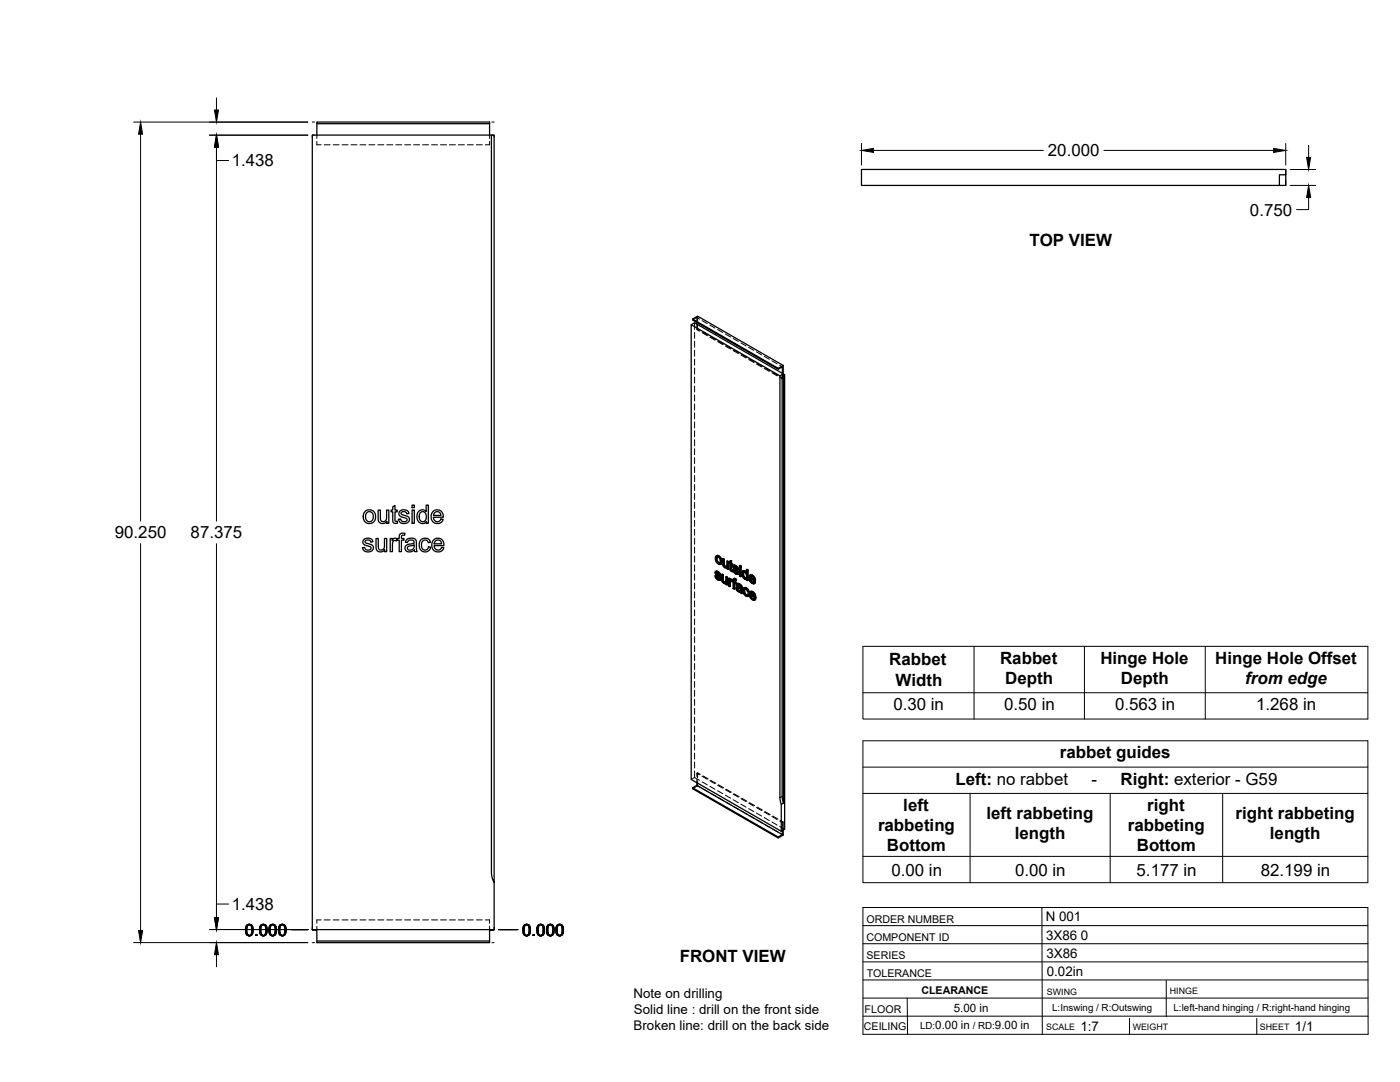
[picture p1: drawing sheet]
<svg xmlns="http://www.w3.org/2000/svg" width="559mm" height="432mm" viewBox="0 0 559 432" stroke-linecap="round" stroke-linejoin="round" font-family="sans-serif">
<!-- layer: Visible -->
<g fill="none" stroke="#000" stroke-width=".51">
<path d="M126.5 49.4v4.5M195.4 49.4h-68.9v-.7h68.9v5.2M196.2 53.9h1v298.3l-.7-1.6-.3-2.5zM196.2 53.9h-71.5v317.1h72.5v-18.8M510.7 69.7h2.5v4.3h-2.5zM513.2 69.7v-2.1h-169.3v6.4h166.8M275.9 129.6l1.3-.8 36 20.7M276.4 127.3l2-1.1 34.2 19.6M278.1 128.7v.6M310.6 147l-34.2-19.7v.4l34.2 19.7M311.3 150l-35.4-20.4v181.5l35.9 20.6M312.2 149.5l-.9 .5v168.3l.5 2.7"/>
<path d="M312.6 145.8l-2 1.2v.4l1.7-1v2.6M312.6 145.8v3.4M312.7 149.8l-.5-.3v168.3l.5 2.7M312.7 149.8l.5-.3v181.5l-1.4 .7v-10.7l.9-.5M312.7 149.8v170.7M145.2 215.4l1.6-.6a1.73 1.73 0 0 1 2 1.4l-.8 .2a1.14 1.14 0 0 0-1.2-.9 1.14 1.14 0 0 0-1.1 .9l1.2 .6a2.18 2.18 0 0 1 2.1 1.2 2.2 2.2 0 0 1-1.7 2.1 2.2 2.2 0 0 1-2.5-1.2l-.1-.5 .9-.2a1.23 1.23 0 0 0 1.2 1.2 1.23 1.23 0 0 0 1.2-1.2l-.8-.4a2.63 2.63 0 0 1-2.3-1.3l-.1-.7zM145.8 204a2.63 2.63 0 0 1 4.1 2.1 2.63 2.63 0 0 1-4 2.3 3.3 3.3 0 0 1-.1-4.4zM146.3 204.7l.8-.5a2.04 2.04 0 0 1 1.9 1.7 2.04 2.04 0 0 1-1.2 2.3l-1-.1-.8-1-.1-1.5zM150.1 214.9h.9v2.9a1.32 1.32 0 0 0 1.3 1.7 1.32 1.32 0 0 0 1.2-1.8v-2.8h.8v5.3h-.7v-.8a1.87 1.87 0 0 1-2.3 .8 1.87 1.87 0 0 1-1.2-2.1zM150.9 203.6h.9v2.9a1.32 1.32 0 0 0 1.3 1.7 1.32 1.32 0 0 0 1.2-1.8v-2.8h.9v5.2h-.8v-.8a1.87 1.87 0 0 1-2.2 .9 1.87 1.87 0 0 1-1.3-2.1zM155.7 214.9h.8v.8a1.27 1.27 0 0 1 2.1-.7l.7-.1v-.6a1.51 1.51 0 0 1 .7-1.4 1.51 1.51 0 0 1 1.6 0l-.1 .7a.81 .81 0 0 0-.9 0 .81 .81 0 0 0-.4 .8v.5h1v.7h-1v4.6h-.9v-4.6h-.7v-.4l-.3 .7-.3-.1a1.18 1.18 0 0 0-1.2 .4 1.18 1.18 0 0 0-.2 1.2v2.8h-.9zM156.8 202.3l.8-.6v1.9h.9v.7h-.9v3.3a.55 .55 0 0 0 .4 .5 .55 .55 0 0 0 .5-.1l.2 .8-.7 .1a1.16 1.16 0 0 1-1.2-1.6v-3h-.7v-.7h.7z"/>
<path d="M159.6 204l1.5-.5a1.73 1.73 0 0 1 2.1 1.4l-.9 .1a1.13 1.13 0 0 0-1.1-.9 1.13 1.13 0 0 0-1.1 1l1.2 .5a2.18 2.18 0 0 1 2.1 1.3 2.2 2.2 0 0 1-1.8 2 2.2 2.2 0 0 1-2.4-1.1l-.2-.6 .9-.1a1.21 1.21 0 0 0 1.3 1.2 1.21 1.21 0 0 0 1.1-1.3l-.7-.3a2.63 2.63 0 0 1-2.3-1.3l-.1-.7zM162.2 215.5l1.7-.7 1.2 .1 .8 .4 .6 4.9h-1l-.1-.7a2.02 2.02 0 0 1-2.2 .8 2.02 2.02 0 0 1-1.5-1.8l.8-1.1 1.8-.4a.78 .78 0 0 0 1-.7 .78 .78 0 0 0-1-.8 1.27 1.27 0 0 0-1.6 1l-.9-.1zM162.8 218.2l1.6-.4a.49 .49 0 0 1 .7-.3 .49 .49 0 0 1 .2 .7 1.37 1.37 0 0 1-1.2 1.3 1.37 1.37 0 0 1-1.5-.9zM164.5 203.6h.9v5.2h-.9zM164.5 201.6h.9v1h-.9zM167.1 204.1a1.97 1.97 0 0 1 3 .1v-2.6h.9v7.2h-.9v-.6a2.16 2.16 0 0 1-2.6 .4 2.16 2.16 0 0 1-1.1-2.4zM167.7 204.7l.5-.4a2.03 2.03 0 0 1 2 1.3 2.03 2.03 0 0 1-.7 2.3l-.2 .2a1.99 1.99 0 0 1-1.9-1.1 1.99 1.99 0 0 1 .3-2.2zM168 215.4a2.22 2.22 0 0 1 3.8 1l-.9 .2a1.47 1.47 0 0 0-1.9-.9 1.47 1.47 0 0 0-.8 2l.2 .9 .6 .8a1.33 1.33 0 0 0 2-1.2l.9 .1-.4 1.1a2.41 2.41 0 0 1-3 .6 2.41 2.41 0 0 1-1.2-2.9zM172.8 204.2a2.45 2.45 0 0 1 2.9-.5 2.45 2.45 0 0 1 1.2 2.7h-3.9l.2 .9a1.48 1.48 0 0 0 1.4 .9 1.48 1.48 0 0 0 1.4-1.1l.9 .1-.3 .7a2.64 2.64 0 0 1-3.7 .5 2.64 2.64 0 0 1-.5-3.7zM173 215.5a2.45 2.45 0 0 1 3-.4 2.45 2.45 0 0 1 1.2 2.6h-3.9l.2 .9a1.48 1.48 0 0 0 1.4 .9 1.48 1.48 0 0 0 1.4-1l.9 .1a2.58 2.58 0 0 1-3.6 1.4 2.58 2.58 0 0 1-1-3.7zM173.5 204.6l.7-.4a1.43 1.43 0 0 1 1.8 1.5h-3zM173.8 215.9l.7-.4a1.43 1.43 0 0 1 1.8 1.5h-3z"/>
<path d="M285.4 229.8l.4 .2M285.7 228l.9 .1M285.8 230l.2-.2 .2 .6-.2 .2zM285.9 228.7l.4 .3M285.9 228.9l1.5 1.1M285.9 221.8h1.1zM285.9 221.8l-.3 .5-.1 1 .9 1.5a.98 .98 0 0 0 1.4 .2M286 227.9l-.4 .2M286 223.1l.2 .9M286 230.6l.5 .4h.5M286 228.1h.6l.5 .4M286 229.8h-.6l.5 1.1 .8 .6h.7"/>
<path d="M286.1 229.2l1.5 1.2M286.1 228.5v.1M286.1 228.8l-.2-.2 .6 .1 .9 1M286.2 224l.2-.1 .6 .6-.3 .2zM286.2 230.4l.5 .5M286.2 227.9l-.6 .3-.1 .6 1.5 1.8-.1 .5M286.4 222.3l-.2 .6M286.4 228.2l1.1 .8M286.4 223.9l-.2-1-.2 .2a.67 .67 0 0 1 .5-.9 .67 .67 0 0 1 .8 .7l.2 1a.55 .55 0 0 1-.1 .7 .55 .55 0 0 1-.7 .1M286.5 231l.4 .1M286.7 221.9l.9 .9 .2-.1 .4 1.3M286.9 228.6l.4 .5 .2-.1 .2 .5-.3 .2-.1-.6"/>
<path d="M287 224.5l.3 .1M287 221.8l.8 .9M287 231.1h-.1M287.1 230.1l.3 .5 .2-.2 .1 .5M287.4 230.6l.1 .5 .2-.2-.1 .5M287.5 231.1l-.1 .4 .2-.1-.3 .2M287.6 222.8l.4 1.4 .2-.2-.2 .9M287.8 225.1l-.2 .1M288 224.2l-.2 .9M288 229.2l.7 .2v2.2M288.5 223l.6 .1 .1 2.2M288.5 229.5v2.2l.2-.1 .2 .4"/>
<path d="M288.5 231.7l.2 .4 .5 .2M288.7 232.1l.9 .3-.2 .1M288.7 229.4l-.7-.2 .1 2.5 .7 1 .4 .3 .6-.2M288.9 223.2v2.3l.3-.2 .1 .5M288.9 225.5l.2 .4 .6 .2M289 232.4l.4 .1M289.1 225.9l.9 .3-.2 .1M289.1 223.1l-.6-.1 .1 2.7 .7 .9 .9-.1v.5l.4 .2M289.4 226.2l.4 .1M289.7 230.2l.7 .1v3l-.2 .2v-3M289.8 232.8v.4l.4 .3M289.8 232.8l-.2 .1"/>
<path d="M290.1 224l.7 .1v3l-.2 .1v-3M290.2 226.6l-.2 .1M290.4 230.3l-.7-.1v1.8l-.3 .5M290.8 224.1l-.7-.1v1.9l-.3 .4M290.8 230.8l.7 .1v.4M291.2 231.1v.4l.8-.3M291.3 224.4l-.3 .1v.4l.3 .1 .1 2.5 .4 .5 .7 .1-.1-.5h-.4M291.3 223.9l.7-.2v1.1M291.4 232l.1 2-.2 .1v-1.6M291.5 230.9l-.7-.1v3l.5 .3M291.5 231.3l.5-.1 .4 .3M291.6 231.8v.1"/>
<path d="M291.7 231.1l-.3 .2M291.8 223.9v1l.6 .1M291.8 224.9l.6 .1-.2 .6v-.4M291.8 231.3l.4 .4M291.8 227.4l.4 .1M291.9 227.5l.5 .1M292 223.7l-.7 .2v.8l-.3-.2M292 225.4v1.8M292.1 232.1l-.6-.3v.6M292.2 231.6h.4v.3zM292.2 225.6l-.4-.3v2l.3 .1M292.2 232.1l.4 .2v2.6l.5 .2"/>
<path d="M292.2 231.6v.5M292.2 231.8l-.1 .3M292.2 227.7l.1 .5M292.2 232.1h-.1M292.5 227.4l.4 .2M292.8 225.7h.9M292.9 230.9l1.1 .3M292.9 227.6l.2-.1 .2 .5-.2 .2zM293 226.3l.4 .4M293 226.5l1.5 1.1M293.1 232.1l.7 .2-.2 .5v-.4M293.1 225.5l-.3 .2"/>
<path d="M293.1 230.8l-.3 .2M293.1 228.2l.5 .4h.6M293.1 225.7l1.2 .4M293.1 227.5l-.6-.1 .4 1 1 .8 .6-.1M293.2 226.8l1.6 1.2M293.2 226.1v.1M293.3 226.4l-.3-.2 .7 .2 .8 .9M293.3 231.5v.5M293.3 232.6v2.4l-.2 .1v-2.6l.5 .3M293.3 231.1l.7 .1-.3 .6 .1-.4M293.3 228l.5 .5M293.3 225.6l-.6 .2-.1 .6 1.5 1.8-.1 .5"/>
<path d="M293.5 225.8l1.1 .8M293.6 230.9l-.8 .1-.2 .6M293.6 228.6l.4 .1M293.7 231.8l-.6-.3v.6l.7 .2M294 233l-.2 .4 .5 .3M294 233l.6-.2 .6 .2M294 226.3l.4 .4 .2-.1 .2 .5-.3 .2-.1-.6M294.1 234.2l.6-.1 .9 .4M294.1 228.7h-.1M294.2 227.8l.3 .4 .3-.2 .1 .6M294.2 235l.2 .4 .6 .2M294.3 234.8l.3 .5"/>
<path d="M294.3 234.1l-.3 .2M294.4 235.4l.3 .4h.7h-.7M294.4 234.7l-.1 .1M294.4 232.9l1.4 .5M294.5 234.7l.4 .1a.59 .59 0 0 1 .6 .3 .59 .59 0 0 1-.1 .7l-.2 .1M294.5 234.7l-.2 .1M294.5 234.7l-.1 .2M294.5 228.2l.1 .5 .3-.1-.2 .4M294.6 233.4l-.3 .3 .3-.3 .7 .5a.36 .36 0 0 1 .3 .4 .36 .36 0 0 1-.4 .3l-.8-.3M294.6 234.1l-.8 .3 .1 .9 .9 .9h.8l.6 .7M294.6 228.7l-.1 .4 .2-.1-.3 .2M294.6 232.8l-.5 .2"/>
<path d="M295 233.2l1.1 .6M295.2 226.9l.6 .1zM295.2 225.7l.6 .1zM295.2 226.9v3l.4 .2M295.2 225.7v.6l.4 .2M295.6 233.6l.6 .7M295.8 227v3l-.2 .1v-3M295.8 225.8l-.2 .7v-.5M295.8 234l.2 .4 .2-.1 .1 2.1M296 234.4v2.1l.3-.1 .1 .4-.2 .1-.2-.4M296.6 229.2l.2 1M296.6 227.8h.9l.4 .4"/>
<path d="M296.7 227.8l-.2 .1M296.8 230.2l.2-.2 .5 .6-.2 .1zM296.8 228.4l.6 .1 .5 1v1.1l-.6 .1M296.8 228.4l-.2 .8 .2-.2 .2 1M296.8 228.4h.1M296.9 227.7l-.2 .1M297 228.3l-.2 .7M297 235.9l.2 1 .2-.1 .6 .6M297.1 234.6h.9l.7 .7M297.2 236.9l.6 .6 .5-.1M297.2 228l.7 .3M297.3 234.5l-.4 .2"/>
<path d="M297.4 235.1l-.2 .7M297.5 227.8l-.5-.1a1.76 1.76 0 0 0-.2 3.1l.7 .4 .5-.1M297.5 230.6l.3 .1M297.8 234.8l.6 .6 .3-.1 .3 .9-.2 .1-.4-.9M297.9 227.3l.7 .1v4.2l-.2 .1v-4.1M298 231.1v.4l.4 .2M298 231.1l-.2 .1M298 234.6a1.11 1.11 0 0 0-1.4 .3 1.11 1.11 0 0 0 0 1.4l.7 1.3 1.2 .4M298.4 237.1l.4 .3M298.6 227.4l-.7-.1v1.5l-.3-.5M298.8 236.3l-.4-.2-.4-.7a.52 .52 0 0 0-.8-.2 .52 .52 0 0 0 0 .8l.2 .8M298.8 237.4l.3-.1-.6 .7z"/>
<path d="M299.1 237.3l-.5-.3-.4 .6-.4-.1M299.3 229.6l1.1-.1 .8 .9M299.4 230.5l1.5 .9-.5-1.1a.52 .52 0 0 0-.6-.3 .52 .52 0 0 0-.4 .5l.2-.1 1.2 .7M299.4 236.1h1.1l.8 .9M299.6 237.1l1.4 .8-.5-1a.51 .51 0 0 0-.5-.4 .51 .51 0 0 0-.4 .6l1.4 .5M299.6 231.8l.6 .6h.6M299.6 231.1l.2 .6M299.8 230l-.2 .4M299.8 237.6l.2 .7M299.8 238.4l.5 .6 .6-.1M299.9 236.5l-.1 .4M300.1 229.7l.9 .8 .2-.1 .3 1.4"/>
<path d="M300.2 232.4l.4 .1M300.3 236.2l.8 .9 .2-.1 .4 1.3M300.3 239l.4 .1M300.4 229.5l-.9-.1-.6 .8 .2 1.3 .7 1.1a.95 .95 0 0 0 1 .4 .95 .95 0 0 0 .7-.6M300.5 236.1l-.7-.2-.7 .7 .1 1.5 .8 1.1a.94 .94 0 0 0 .9 .4 .94 .94 0 0 0 .8-.7M300.7 232.4l-.1 .1M300.8 239l-.1 .1M300.9 232.2l.4 .3M301 230.5l.3 1.4 .2-.1-.2 .1M301 238.7l.5 .4M301.1 237.1l.4 1.4 .2-.2-.2 .2M301.3 232l-1.9-1.1 .2 .9 .2-.1 .6 .6"/>
<path d="M301.5 238.6l-2-1.1 .3 .9 .2-.1 .5 .5M301.5 232.4l-.5 .5M301.5 232.4l-.4-.3-.5 .4M301.7 238.9l-.5 .6M301.7 238.9l-.5-.3-.5 .5M278.1 312.4v1l-1.7 1v.3l34.2 19.7v-.4l-34.2-19.6M278.1 313.4l34.2 19.7-1.7 .9M312.3 331.5v1.6M312.6 331.3v1.9l-2 1.2M126.5 371v5.2h68.9v-.7h-68.9M195.4 371v4.5"/>
</g>
<!-- layer: Hidden -->
<g fill="none" stroke="#000" stroke-width=".4">
<path d="M126.5 53.9v1.3M126.5 56.5v1.3h1.7M129.4 57.8h2.4M133 57.8h2.3M136.5 57.8h2.4M140.1 57.8h2.4M143.7 57.8h2.3M147.3 57.8h2.3M150.8 57.8h2.4M154.4 57.8h2.4M158 57.8h2.3M161.5 57.8h2.4"/>
<path d="M165.1 57.8h2.4M168.7 57.8h2.4M172.3 57.8h2.3M175.8 57.8h2.4M179.4 57.8h2.4M183 57.8h2.4M186.5 57.8h2.4M190.1 57.8h2.4M195.4 53.9v1.3M195.4 56.5v1.3h-1.7M277.2 128.8v2.6M277.2 132.6v2.4"/>
<path d="M277.2 136.2v2.4M277.2 139.8v2.4M278.1 126.7v2M278.1 129.3v2.3M278.1 126.7l-1.7 1M278.1 126.7l1.1 .6M278.4 131.4l-.3 .2 1.1 .6M278.4 126.2v2M278.4 129.4v2M278.4 131.4l1.1 .6M280.2 128l2.1 1.1M280.2 132.8l2.1 1.1"/>
<path d="M280.6 132.6l2 1.2M283.3 129.7l2.1 1.2M283.3 134.5l2.1 1.2M283.7 134.4l2 1.2M286.4 131.5l2.1 1.2M286.4 136.3l2.1 1.2M286.7 136.1l2.1 1.2M289.5 133.3l2.1 1.2M289.5 138.1l2.1 1.2M289.9 137.9l2 1.2M292.6 135.1l2.1 1.2M292.6 139.9l2.1 1.2"/>
<path d="M292.9 139.7l2.1 1.2M295.7 136.9l2.1 1.1M298.8 138.6l2.1 1.2M277.2 143.3v2.4M277.2 146.9v2.4M277.2 150.5v2.4M277.2 154.1v2.3M277.2 157.6v2.4M295.7 141.7l2.1 1.2M296 141.5l2.1 1.2M298.8 143.5l2.1 1.2M299.1 143.3l2.1 1.2"/>
<path d="M301.9 140.4l2.1 1.2M301.9 145.2l2.1 1.2M302.2 145.1l2.1 1.1M305 142.2l2.1 1.2M305 147l2.1 1.2M305.3 146.8l2.1 1.2M308.1 144l2.1 1.2M308.1 148.8l2.1 1.2M308.4 148.6l2.1 1.2M311.2 145.8l1.1 .6M311.2 150.6l1.1 .6M311.5 150.4l1.1 .6"/>
<path d="M312.3 149v2.2l.3-.2v-1.8M277.2 161.2v2.4M277.2 164.8v2.4M277.2 168.4v2.3M277.2 171.9v2.4M277.2 175.5v2.4M277.2 179.1v2.4M277.2 182.6v2.4M277.2 186.2v2.4M277.2 189.8v2.4M277.2 193.4v2.3M277.2 196.9v2.4"/>
<path d="M277.2 200.5v2.4M277.2 204.1v2.4M277.2 207.6v2.4M277.2 211.2v2.4M277.2 214.8v2.4M277.2 218.4v2.3M277.2 221.9v2.4M277.2 225.5v2.4M277.2 229.1v2.4M277.2 232.7v2.3M277.2 236.2v2.4M277.2 239.8v2.4"/>
<path d="M285.6 229.7l.3 .9-.2 .1M285.7 228.4l-.2 .6M285.7 228.1l-.3 .4M285.7 222.7l.4 1.3-.2 .2M285.7 228.9l.3 .4-.2 .1M285.9 228l-.4 .2M285.9 230.6l.8 .7-.2 .1M286 229.3l1.2 1.1-.3 .1M286.1 224l.9 1-.3 .1M286.1 228.5h.5l-.2 .2M286.1 221.7l-.6 1.1M286.2 222.3l.8-.1-.3 .2"/>
<path d="M286.6 228.5l.4 .4-.2 .1M286.7 231.3l.6 .2-.3 .1M287 222.2l.5 .6-.2 .1M287 225l.6 .1-.2 .2M287 228.9l.2 .5-.2 .1M287.1 231h-.1M287.1 231l-.1 .1M287.2 230.4l.1 .3-.2 .2M287.2 229.4l.5 .1M287.3 230.7l-.2 .3M287.5 231.4l-.2 .1M287.5 224.6h-.2"/>
<path d="M287.5 222.8l.2 1-.2 .1M287.7 223.8l-.4 .9M287.8 225.1h-.2M288.3 229.1v2.4l-.2 .1M288.3 231.5l-.1 .6M288.4 231.9l.3 .4-.2 .2M288.7 222.9v2.3l-.2 .2M288.7 225.2l-.1 .6M288.7 232.3l.5 .4-.3 .1M288.8 225.7l.3 .4-.2 .1M289.1 226.1l.5 .4-.3 .1M289.2 232.7h.8l-.2 .1"/>
<path d="M289.6 226.5l.8-.1-.2 .1M289.6 232.4h.1M289.8 232.4l-.3 .1M289.8 232.8h.1M289.9 232.2l-.3 .2M289.9 230.1v1.9l-.3 .3M290 232.7l-.2 .5M290 233.1l.4 .2M290 226.2h.1M290.2 226.1l-.3 .2M290.2 226.5v.1M290.3 226l-.3 .2"/>
<path d="M290.3 223.8v1.9l-.3 .4M290.4 226.4l-.2 .6M290.4 226.9l.4 .2M291.1 230.7v3l-.3 .1M291.1 233.7l.4 .3M291.2 224.7l.4 .2-.3 .1M291.2 224.3l-.2 .6M291.3 224.4l.3 .1M291.5 231.3v.1M291.6 224.9v2.4l-.2 .1M291.6 223.8l-.3 .9M291.6 227.3l.2 .3-.2 .2"/>
<path d="M291.7 231.2l-.5 .3M291.7 231.7l-.1 .1M291.7 231.7h.3l-.2 .1M291.8 225.3l.2-.1v.2M291.8 227.6l.4 .3-.2 .1M292 231.7l.3 .3M292 225.2l.4 .2M292.2 227.9l.3 .2M292.2 231.8l.3-.1-.2 .3M292.3 232l-.1 .1M292.4 231.5l.1 .1M292.5 231.9l.3 .2-.2 .2"/>
<path d="M292.5 231.7l-.3 .4M292.5 231.5l-.3 .2M292.6 231.6l.2 .2M292.7 227.3l.3 .9-.2 .1M292.8 226l-.1 .6M292.8 232.1v2.7l-.2 .1M292.8 234.8l.5 .2M292.9 226.5l.3 .4-.3 .2M292.9 225.7l-.4 .4M292.9 231l-.3 .9M293 225.6l-.4 .2M293 230.8l-.3 .3"/>
<path d="M293 228.2l.8 .7-.2 .1M293.1 232.5l.2-.1v.2M293.1 226.1h.1M293.1 231.5h.2M293.2 226.9l1.1 1.1-.3 .1M293.3 232.4l.5 .3M293.3 226l-.2 .2M293.3 226l.5 .1-.3 .2M293.4 231.4l.2 .1-.2 .1M293.6 231.5l.3 .1M293.8 226.1l.4 .4-.3 .1M293.8 228.9l.6 .2-.3 .1"/>
<path d="M294 234.6l.2 .8-.2 .1M294 233l.3-.1-.5 .5M294 233.3l.5 .3M294.1 234.3l-.3 .4M294.2 228.6h.1M294.2 226.5l.1 .5-.2 .1M294.2 234.1l-.4 .3M294.2 235.4l.7 .6-.3 .1M294.3 228.6l-.2 .1M294.3 228l-.1 .5M294.3 227l.5 .1M294.4 228.3l-.1 .3"/>
<path d="M294.5 233.4h.1M294.5 234.7h.1M294.5 234.7h-.1M294.6 234.6l-.3 .2M294.6 229l-.2 .1M294.7 234.6l1.1 .4-.2 .1M294.7 233.3l.5 .1-.3 .2M294.9 236l.5 .2-.3 .1M295.2 233.4l.5 .5-.3 .1M295.4 236.2l.4-.1-.2 .1M295.4 226.7v3l-.2 .2M295.4 225.6l-.2 .7"/>
<path d="M295.4 229.7l.4 .3M295.4 226.2l.4 .2M295.6 234.5h.2M295.6 235.7l-.2 .2M295.7 233.9l.1 .5-.2 .1M295.7 235.6l-.2 .2M295.8 235l-.3 .7M295.8 234.4l-.2 .3M295.8 236.1l-.1 .5M295.9 236.5l.5 .3M296.4 228.8l.1 .9-.2 .1M296.5 229.7l.4 .8-.2 .1"/>
<path d="M296.5 228l-.4 .9M296.7 227.8l-.5 .4M296.8 235.5l.3 1.4-.2 .1M296.9 230.5l.6 .5-.3 .1M296.9 234.8l-.3 .9M297 228.3h.5l-.2 .1M297 228.3l-.2 .1M297 228.3h.1M297.1 236.9l.9 .9-.2 .1M297.1 234.5l-.4 .4M297.4 235.1l-.2 .1M297.5 235l.5 .1-.2 .1"/>
<path d="M297.5 231l.5 .1M297.5 228.3l.5 .6-.2 .1M297.9 228.3l.3 .4M298 237.8l.7 .1M298 235.1l.4 .3-.2 .2M298 228.9l.2 .7-.2 .4M298 230.6l-.2 .1M298.2 227.2l-.3 1.6M298.2 229.9l-.4 .8M298.2 231l-.2 .5M298.2 231.4l.4 .2M298.4 235.4l.2 .6-.2 .1"/>
<path d="M298.4 237.4h-.1M298.6 236l.4 .2M298.6 237l-.4 .6M299.1 230.4l.4 1.4-.2 .1M299.3 237l.3 1.3-.2 .1M299.4 230.9l.2-.1v.3M299.5 231.8l.9 .9-.2 .1M299.5 229.4l-.6 1.1M299.5 237.5l.2-.2 .1 .3M299.6 238.3l.9 .9-.2 .2M299.6 230.8l1.9 1.1M299.6 236l-.5 1.1"/>
<path d="M299.7 237.3l2 1.2M299.8 230h-.2M299.9 229.9l.5 .1-.3 .1M299.9 236.5l-.1 .1M300 236.5h.5l-.2 .1M300.4 230l.5 .5-.2 .2M300.4 232.7l.7 .2-.2 .1M300.5 236.5l.6 .6-.3 .2M300.5 239.2l.8 .2-.2 .1M300.8 232.3v.1M300.8 232.3l-.1 .1M300.8 231.1l.3 .1"/>
<path d="M300.9 232.3l-.2 .2M300.9 230.5l.2 .7-.2 .2M300.9 238.9h.1M300.9 238.9l-.1 .1M301 237.6l.2 .2M301 238.9l-.2 .1M301.1 237.1l.1 .7-.2 .1M301.1 232.1l-.3 .2M301.2 238.6l-.3 .3M301.2 232.8l-.1 .1M301.4 239.4h-.1M277.2 243.4v2.3"/>
<path d="M277.2 247v2.3M277.2 250.5v2.4M277.2 254.1v2.4M277.2 257.7v2.3M277.2 261.2v2.4M277.2 264.8v2.4M277.2 268.4v2.4M277.2 271.9v2.4M277.2 275.5v2.4M277.2 279.1v2.4M277.2 282.7v2.4M277.2 286.2v2.4"/>
<path d="M277.2 289.8v2.4M277.2 293.4v2.4M277.2 296.9v2.4M277.2 300.5v2.4M277.2 304.1v2.4M277.2 307.7v2.6M277.2 310.3l-1.3 .8M277.2 310.3l2 1.1M278.1 309.9v-1.3l.3-.2v2M278.1 311.1v1.3M278.1 308.6l1.1 .6M278.4 313.6l-2 1.1"/>
<path d="M278.4 311.6v2M278.4 308.4l1.1 .6M278.4 313.6l1.1 .6M280.2 309.8l2.1 1.2M280.2 312l2.1 1.2M280.6 309.6l2 1.2M280.6 314.8l2 1.2M283.3 311.6l2.1 1.2M283.3 313.8l2.1 1.2M283.7 311.4l2 1.2M283.7 316.6l2 1.2M286.4 313.4l2.1 1.2"/>
<path d="M286.4 315.6l2.1 1.2M286.7 313.2l2.1 1.2M286.7 318.4l2.1 1.2M289.5 315.2l2.1 1.1M289.5 317.4l2.1 1.1M289.9 315l2 1.1M292.6 316.9l2.1 1.2M292.6 319.2l2.1 1.1M292.9 316.8l2.1 1.1M295.7 318.7l2.1 1.2M296 318.5l2.1 1.2M289.9 320.2l2 1.2"/>
<path d="M292.9 321.9l2.1 1.2M295.7 320.9l2.1 1.2M296 323.7l2.1 1.2M298.8 320.5l2.1 1.2M298.8 322.7l2.1 1.2M299.1 320.3l2.1 1.2M299.1 325.5l2.1 1.2M301.9 322.3l2.1 1.2M301.9 324.5l2.1 1.2M302.2 322.1l2.1 1.2M302.2 327.3l2.1 1.2M305 324.1l2.1 1.1"/>
<path d="M305 326.3l2.1 1.2M305.3 323.9l2.1 1.2M305.3 329.1l2.1 1.2M308.1 325.8l2.1 1.2M308.1 328.1l2.1 1.1M308.4 325.7l2.1 1.2M308.4 330.9l2.1 1.1M311.2 327.6l1.1 .7 .3-.2M311.2 329.8l2 1.2M311.5 327.4l1.1 .7M311.5 332.6l1.1 .6M312.3 328.3v3.2"/>
<path d="M312.6 328.1v3.2M126.5 369.7v1.3M128.2 367.1h-1.7v1.3M129.4 367.1h2.4M133 367.1h2.3M136.5 367.1h2.4M140.1 367.1h2.4M143.7 367.1h2.3M147.3 367.1h2.3M150.8 367.1h2.4M154.4 367.1h2.4M158 367.1h2.3"/>
<path d="M161.5 367.1h2.4M165.1 367.1h2.4M168.7 367.1h2.4M172.3 367.1h2.3M175.8 367.1h2.4M179.4 367.1h2.4M183 367.1h2.4M186.5 367.1h2.4M190.1 367.1h2.4M193.7 367.1h1.7v1.3M195.4 369.7v1.3"/>
</g>
<!-- layer: Reference -->
<g fill="none" stroke="#000" stroke-width=".4">
<path d="M124.7 48.7h.9M125.6 53.9h-.9v.9M196.3 53.9h.9v.9M196.3 48.7h.9M343.9 67.6v2.1M343.9 71.9v2.1M513.2 67.6v2.1M513.2 71.9v2.1M124.7 370.1v.9h.9M124.7 371h1.8zM124.7 376.2h.9M195.4 371h1.8z"/>
<path d="M196.3 376.2h.9M197.2 370.1v.9h-.9"/>
</g>
<!-- layer: Hidden Narrow -->
<path d="M286.7 230l-.2 .1M288.3 231l-.3 .1M288.7 224.7l-.2 .2M289.9 231.7l-.2 .1M290.3 225.4l-.2 .2M291.6 226.7l-.3 .1M292.8 231.4l-.2 .2M293.8 227.6l-.2 .1M295.1 234.7l-.2 .1M295.8 235.1l-.2 .2" fill="none" stroke="#000" stroke-width=".4"/>
<!-- layer: Visible Narrow -->
<path d="M286.7 229.4l-.2 .1M288.7 231l-.2 .2M289.1 224.8l-.2 .1M292 226.9l-.2 .2M293.3 231.7l-.2 .1M293.8 227l-.2 .1M295 234.3l-.2 .1M296.2 234.8l-.2 .1M296.2 235.5l-.2 .1M312.2 317.8l-.9 .5" fill="none" stroke="#000" stroke-width=".4"/>
<!-- layer: Titleblock -->
<path d="M344.4 362.2h201.6l.1 50.6h-201.7zM344.4 369.4h201.6M344.4 376.6h201.6M415.9 362.2l.1 50.6M344.4 383.9h201.6M344.4 391.1h201.6M344.4 398.3h201.6M362.1 398.3l.1 14.4M465.5 391.3v14.4M344.4 405.5h201.7M450.8 406.4v6.4M501.6 406.4v6.4" fill="none" stroke="#000" stroke-width=".4"/>
<!-- layer: Custom Tables -->
<path d="M344.4 257.9h201.6v29.1h-201.6zM388.8 257.9v29.1M432.8 257.9v29.1M481.1 257.9v29.1M344.4 276.5h201.6M344.4 295.6h201.6v56.7h-201.6zM344.4 306.1h201.6M344.4 316.6h201.6M387.2 316.6v35.7M443.1 316.6v35.7M488 316.6v35.7M344.4 341.8h201.6" fill="none" stroke="#000" stroke-width=".4"/>
<!-- layer: FD_Dimensions -->
<g fill="none" stroke="#000" stroke-width=".4">
<path d="M86.4 39.1v4.8M53.3 48.7h69.6M56.1 53.6v154.4M83.6 53.9h39.3M86.4 58.8v149.2M343.9 57.2v8.7M513.2 57.2v8.7M522.3 58v4.8M86.4 63.6v.5h4.8M348.7 60h67.8M440.6 60h67.8M515 67.6h10.1"/>
<path d="M515 74h10.1M522.3 78.8v4.9h-4.8M56.1 217v154.4M86.4 217v149.1M53.3 376.2h69.6M83.6 371h39.3M91.2 360.8h-4.8v.5M199 371h7.7M86.4 381v4.8"/>
</g>
<path d="M56.1 48.7l.8 4.9h-1.6zM86.4 53.9l.8 4.9h-1.6zM85.6 43.9h1.6l-.8 4.8zM343.9 60l4.8-.8v1.6zM508.4 59.2l4.8 .8-4.8 .8zM521.5 62.8h1.6l-.8 4.8zM522.3 74l.8 4.8h-1.6zM55.3 371.4h1.6l-.8 4.8zM85.6 366.1h1.6l-.8 4.9zM86.4 376.2l.8 4.8h-1.6z" fill="#000" stroke="#000" stroke-width=".4"/>
<g font-size="6.7">
<text x="418.3" y="62.4">20.000</text>
<text x="92.5" y="66.4">1.438</text>
<text x="498.9" y="86">0.750</text>
<text x="410.9" y="98.2">TOP VIEW</text>
<text x="45.8" y="214.8">90.250</text>
<text x="76.1" y="214.8">87.375</text>
<text x="355" y="265.6">Rabbet</text>
<text x="399.2" y="264.9">Rabbet</text>
<text x="439.2" y="264.9">Hinge Hole</text>
<text x="485.1" y="264.9">Hinge Hole Offset</text>
<text x="357.5" y="273.6">Width</text>
<text x="401.2" y="273">Depth</text>
<text x="447.4" y="273">Depth</text>
<text x="497.1" y="273">from edge</text>
<text x="356.6" y="283.3">0.30 in</text>
<text x="400.8" y="283.3">0.50 in</text>
<text x="445.1" y="283.3">0.563 in</text>
<text x="501.4" y="283.3">1.268 in</text>
<text x="423" y="302.6">rabbet guides</text>
<text x="381.4" y="313.1">Left: no rabbet</text>
<text x="435.7" y="313.1">-</text>
<text x="447.3" y="313.1">Right: exterior - G59</text>
<text x="360.6" y="323.6">left</text>
<text x="457.9" y="323.5">right</text>
<text x="393.8" y="326.9">left rabbeting</text>
<text x="493.2" y="326.9">right rabbeting</text>
<text x="350.5" y="331.6">rabbeting</text>
<text x="405" y="335">length</text>
<text x="450.2" y="331.6">rabbeting</text>
<text x="506.9" y="334.9">length</text>
<text x="354" y="339.7">Bottom</text>
<text x="453.7" y="339.6">Bottom</text>
<text x="355.8" y="349.4">0.00 in</text>
<text x="405.1" y="349.4">0.00 in</text>
<text x="453.7" y="349.4">5.177 in</text>
<text x="503.2" y="349.4">82.199 in</text>
<text x="92.5" y="363.2">1.438</text>
<text x="97.7" y="373.3">0.000</text>
<text x="208.4" y="373.3">0.000</text>
<text x="271.3" y="383.8">FRONT VIEW</text>
</g>
<g font-size="5.3">
<text x="417.4" y="367.6">N 001</text>
<text x="417.6" y="375.1">3X86 0</text>
<text x="417.7" y="382.2">3X86</text>
<text x="417.8" y="389.5">0.02in</text>
<text x="252.9" y="398.4">Note on drilling</text>
<text x="253" y="404.9">Solid line : drill on the front side</text>
<text x="252.9" y="411.2">Broken line: drill on the back side</text>
<text x="431.3" y="411.5">1:7</text>
<text x="516.9" y="411.5">1/1</text>
</g>
<g font-size="4.6">
<text x="380.7" y="403.7">5.00 in</text>
<text x="373.3" y="410.7">0.00 in</text>
<text x="397.1" y="410.7">9.00 in</text>
</g>
<g font-size="4.3">
<text x="345.8" y="368.4">ORDER NUMBER</text>
<text x="345.8" y="375.5">COMPONENT ID</text>
<text x="345.8" y="382.7">SERIES</text>
<text x="345.9" y="389.9">TOLERANCE</text>
<text x="367.7" y="396.7">CLEARANCE</text>
<text x="345.1" y="404.3">FLOOR</text>
<text x="344.8" y="411.1">CEILING</text>
</g>
<g font-size="3.9">
<text x="420" y="403.6">L:Inswing / R:Outswing</text>
<text x="468.4" y="403.6">L:left-hand hinging / R:right-hand hinging</text>
<text x="367.2" y="410.7">LD:</text>
<text x="388.2" y="410.7">/ RD:</text>
</g>
<g font-size="3.5">
<text x="417.9" y="397">SWING</text>
<text x="466.9" y="396.9">HINGE</text>
<text x="417.5" y="410.9">SCALE</text>
<text x="452.1" y="410.9">WEIGHT</text>
<text x="502.9" y="410.9">SHEET</text>
</g>
</svg>
